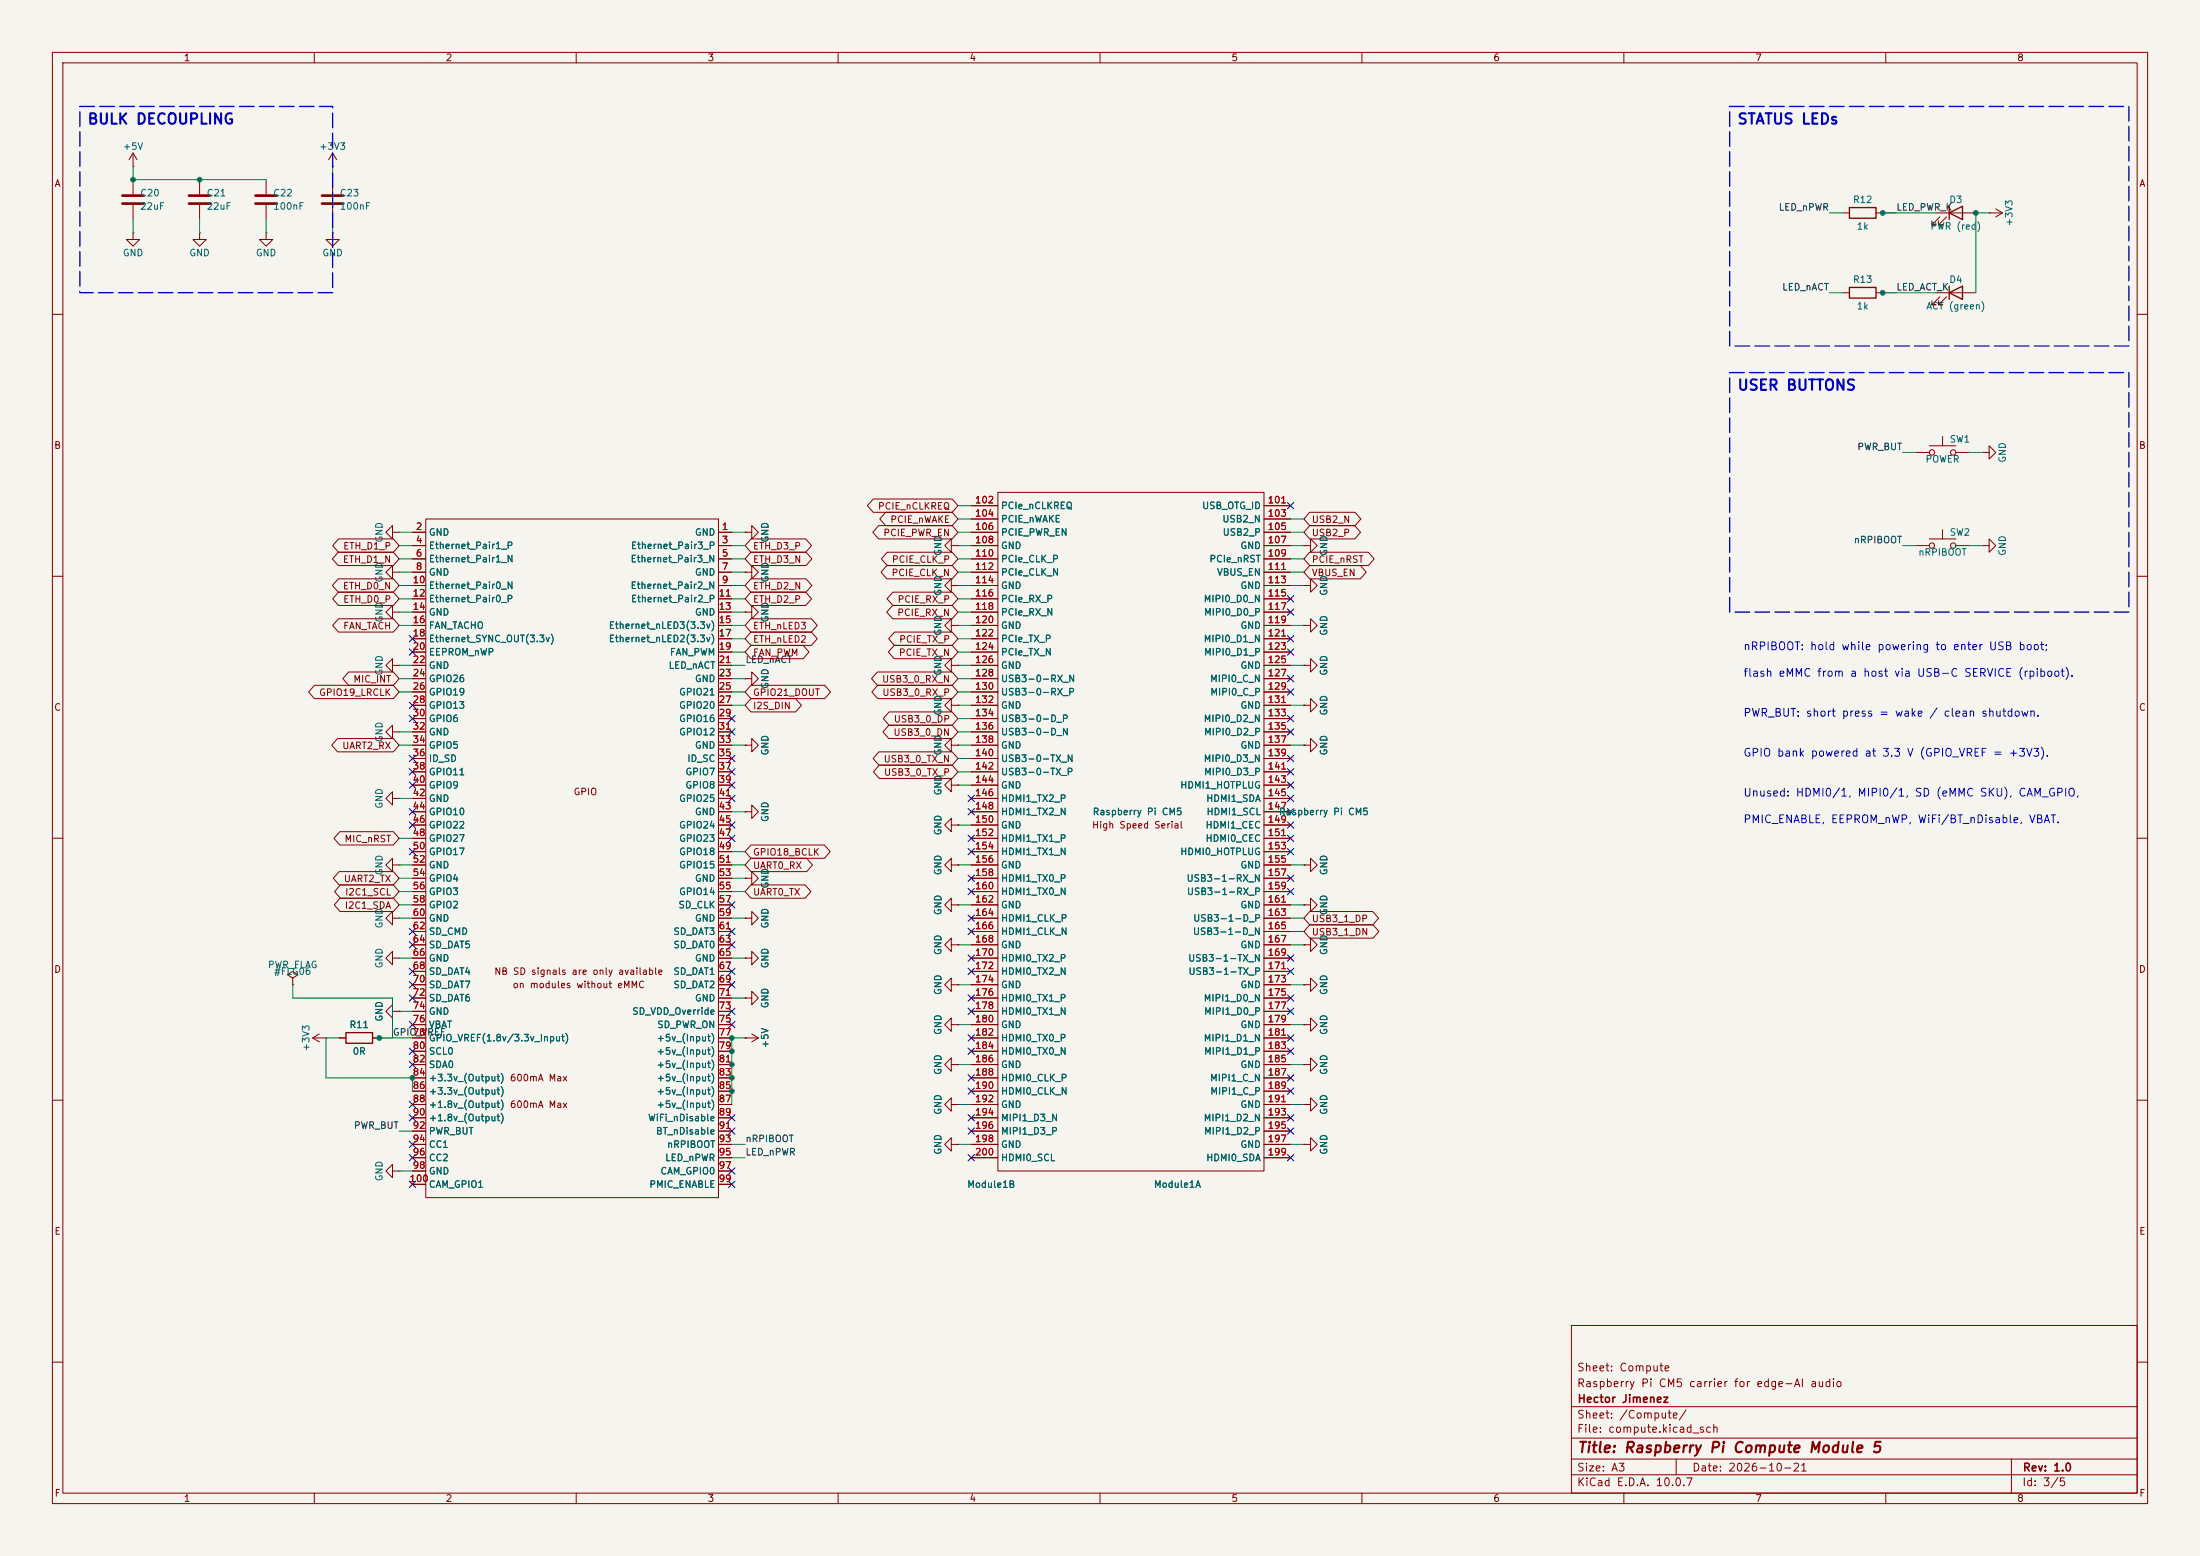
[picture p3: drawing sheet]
<svg xmlns="http://www.w3.org/2000/svg" width="420mm" height="297mm" viewBox="0 0 420 297" stroke-linecap="round" stroke-linejoin="round" font-family="sans-serif">
<path d="M0 0h420v297h-420z" fill="#f5f4ef" stroke="#f5f4ef" stroke-width=".19"/>
<g fill="none" stroke="#840000" stroke-width=".19">
<path d="M10 10h400v277h-400zM12 12h396v273h-396zM60 10v2M110 10v2M160 10v2M210 10v2M260 10v2M310 10v2M360 10v2M25.4 31.8h.1M25.4 29.2l-.8 1.3M25.4 29.2l.8 1.3"/>
<path d="M25.4 29.2v2.6M25.4 34.3v2.8M25.4 39.1v2.8M38.1 34.3v2.8M38.1 39.1v2.8M50.8 34.3v2.8M50.8 39.1v2.8M63.5 31.8h.1M63.5 29.2v2.6M63.5 34.3v2.8M63.5 39.1v2.8M63.5 29.2l-.8 1.3"/>
<path d="M63.5 29.2l.8 1.3M381 39.9l1.3 .7M25.4 44.5v1.2h1.3l-1.3 1.3-1.3-1.3h1.3M25.4 44.5h.1M38.1 44.5v1.2h1.3l-1.3 1.3-1.3-1.3h1.3M38.1 44.5h.1M50.8 44.5v1.2h1.3l-1.3 1.3-1.3-1.3h1.3M50.8 44.5h.1M63.5 44.5v1.2h1.3l-1.3 1.3-1.3-1.3h1.3M63.5 44.5h.1M351.8 40.6h1.3M351.8 55.9h1.3"/>
<path d="M358.1 40.6h1.3M358.1 55.9h1.3M369.6 40.6h7.6M369.6 55.9h7.6M370.3 41.4l-1.5 1.5h.8h-.8v-.7M370.3 56.6l-1.5 1.6h.8h-.8v-.8M371.6 41.4l-1.5 1.5h.7h-.7v-.7M371.6 56.6l-1.5 1.6h.7h-.7v-.8M379.7 40.6h.1M379.7 40.6h2.6M382.3 40.6l-1.3 .8M10 60h2"/>
<path d="M408 60h2M81.3 99.1h55.9v129.5h-55.9zM166.7 95.2h15.1l1.1 1.3-1.1 1.3h-15.1l-1.1-1.3zM169.1 97.8h12.7l1.1 1.3-1.1 1.2h-12.7l-1.1-1.2zM185.4 96.5h5.1M185.4 99.1h5.1M190.5 94h50.8v129.5h-50.8zM241.3 96.5h5.1M241.3 99.1h5.1M250 97.8h8.7l1.1 1.3-1.1 1.2h-8.7l-1.1-1.2zM365.8 86.4h2.5M368.3 85.1h5.1"/>
<path d="M370.8 83.3v1.8M373.4 86.4h2.5M378.5 86.4h1.2v-1.3l1.3 1.3-1.3 1.2v-1.2M378.5 86.4h.1M10 110h2M64.6 110.5h10.5l1.1 1.3-1.1 1.2h-10.5l-1.1-1.2zM64.6 105.4h10.5l1.1 1.3-1.1 1.3h-10.5l-1.1-1.3zM64.6 118.1h10.5l1.1 1.3-1.1 1.3h-10.5l-1.1-1.3zM64.6 113h10.5l1.1 1.3-1.1 1.3h-10.5l-1.1-1.3zM64.6 102.9h10.5l1.1 1.2-1.1 1.3h-10.5l-1.1-1.3zM74.9 116.8v-1.2l-1.2 1.2 1.2 1.3v-1.3h1.3M74.9 109.2v-1.2l-1.2 1.2 1.2 1.3v-1.3h1.3"/>
<path d="M74.9 101.6v-1.3l-1.2 1.3 1.2 1.3v-1.3h1.3M76.2 116.8h.1M76.2 109.2h.1M76.2 101.6h.1M78.7 101.6h2.6M78.7 104.1h2.6M78.7 106.7h2.6M78.7 109.2h2.6M78.7 111.8h2.6M78.7 114.3h2.6M78.7 116.8h2.6M78.7 119.4h2.6"/>
<path d="M137.2 101.6h2.5M137.2 104.1h2.5M137.2 106.7h2.5M137.2 109.2h2.5M137.2 111.8h2.5M137.2 114.3h2.5M137.2 116.8h2.5M137.2 119.4h2.5M142.2 116.8h1.3v-1.2l1.3 1.2-1.3 1.3v-1.3M142.2 116.8h.1M142.2 109.2h1.3v-1.2l1.3 1.2-1.3 1.3v-1.3M142.2 109.2h.1"/>
<path d="M142.2 101.6h1.3v-1.3l1.3 1.3-1.3 1.3v-1.3M142.2 101.6h.1M143.4 105.4h10.5l1.1 1.3-1.1 1.3h-10.5l-1.2-1.3zM143.4 102.9h10.4l1.1 1.2-1.1 1.3h-10.4l-1.2-1.3zM143.4 110.5h10.5l1.1 1.3-1.1 1.2h-10.5l-1.2-1.2zM143.4 113h10.4l1.1 1.3-1.1 1.3h-10.4l-1.2-1.3zM143.4 118.1h11.5l1.1 1.3-1.1 1.3h-11.5l-1.2-1.3zM167.7 100.3h14.1l1.1 1.3-1.1 1.3h-14.1l-1.1-1.3zM169.3 107.9h12.5l1.1 1.3-1.1 1.3h-12.5l-1.1-1.3zM169.4 105.4h12.4l1.1 1.3-1.1 1.3h-12.4l-1.1-1.3zM170.4 115.6h11.4l1.1 1.2-1.1 1.3h-11.4l-1.1-1.3zM170.5 113h11.3l1.1 1.3-1.1 1.3h-11.3l-1.2-1.3z"/>
<path d="M181.6 111.8v-1.3l-1.3 1.3 1.3 1.2v-1.2h1.3M181.6 119.4v-1.3l-1.3 1.3 1.3 1.3v-1.3h1.3M181.6 104.1v-1.2l-1.3 1.2 1.3 1.3v-1.3h1.3M182.9 111.8h.1M182.9 119.4h.1M182.9 104.1h.1M185.4 101.6h5.1M185.4 104.1h5.1M185.4 106.7h5.1M185.4 109.2h5.1M185.4 111.8h5.1M185.4 114.3h5.1"/>
<path d="M185.4 116.8h5.1M185.4 119.4h5.1M241.3 101.6h5.1M241.3 104.1h5.1M241.3 106.7h5.1M241.3 109.2h5.1M241.3 111.8h5.1M241.3 114.3h5.1M241.3 116.8h5.1M241.3 119.4h5.1M248.9 104.1h1.3v-1.2l1.3 1.2-1.3 1.3v-1.3M248.9 104.1h.1"/>
<path d="M248.9 111.8h1.3v-1.3l1.3 1.3-1.3 1.2v-1.2M248.9 111.8h.1M248.9 119.4h1.3v-1.3l1.3 1.3-1.3 1.3v-1.3M248.9 119.4h.1M250 107.9h9.7l1.1 1.3-1.1 1.3h-9.7l-1.1-1.3zM250 105.4h11.2l1.1 1.3-1.1 1.3h-11.2l-1.1-1.3zM250 100.3h8.6l1.1 1.3-1.1 1.3h-8.6l-1.1-1.3zM365.8 104.1h2.5M368.3 102.9h5.1M370.8 101.1v1.8M373.4 104.1h2.5M378.5 104.1h1.2v-1.2l1.3 1.2-1.3 1.3v-1.3"/>
<path d="M378.5 104.1h.1M408 110h2M60 130.8h15.1l1.1 1.3-1.1 1.3h-15.1l-1.1-1.3zM66.6 128.3h8.5l1.1 1.2-1.1 1.3h-8.5l-1.2-1.3zM74.9 127v-1.3l-1.2 1.3 1.2 1.3v-1.3h1.3M74.9 139.7v-1.3l-1.2 1.3 1.2 1.3v-1.3h1.3M76.2 127h.1M76.2 139.7h.1M78.7 121.9h2.6M78.7 124.5h2.6M78.7 127h2.6M78.7 129.5h2.6"/>
<path d="M78.7 132.1h2.6M78.7 134.6h2.6M78.7 137.2h2.6M78.7 139.7h2.6M137.2 121.9h2.5M137.2 124.5h2.5M137.2 127h2.5M137.2 129.5h2.5M137.2 132.1h2.5M137.2 134.6h2.5M137.2 137.2h2.5M137.2 139.7h2.5"/>
<path d="M142.2 129.5h1.3v-1.2l1.3 1.2-1.3 1.3v-1.3M142.2 129.5h.1M143.4 120.6h11.5l1.1 1.3-1.1 1.3h-11.5l-1.2-1.3zM143.4 123.2h9.9l1.1 1.3-1.1 1.2h-9.9l-1.2-1.2zM143.4 130.8h14l1.2 1.3-1.2 1.3h-14l-1.2-1.3zM143.4 133.3h8.5l1.1 1.3-1.1 1.3h-8.5l-1.2-1.3zM167.5 128.3h14.3l1.1 1.2-1.1 1.3h-14.3l-1.1-1.3zM167.6 130.8h14.2l1.1 1.3-1.1 1.3h-14.2l-1.2-1.3zM169.7 138.4h12.1l1.1 1.3-1.1 1.3h-12.1l-1.1-1.3zM169.7 135.9h12.1l1.1 1.3-1.1 1.2h-12.1l-1.1-1.2zM170.7 123.2h11.1l1.1 1.3-1.1 1.2h-11.1l-1.1-1.2zM170.8 120.6h11l1.1 1.3-1.1 1.3h-11l-1.2-1.3z"/>
<path d="M181.6 127v-1.3l-1.3 1.3 1.3 1.3v-1.3h1.3M181.6 134.6v-1.2l-1.3 1.2 1.3 1.3v-1.3h1.3M182.9 127h.1M182.9 134.6h.1M185.4 121.9h5.1M185.4 124.5h5.1M185.4 127h5.1M185.4 129.5h5.1M185.4 132.1h5.1M185.4 134.6h5.1M185.4 137.2h5.1M185.4 139.7h5.1"/>
<path d="M241.3 121.9h5.1M241.3 124.5h5.1M241.3 127h5.1M241.3 129.5h5.1M241.3 132.1h5.1M241.3 134.6h5.1M241.3 137.2h5.1M241.3 139.7h5.1M248.9 134.6h1.3v-1.2l1.3 1.2-1.3 1.3v-1.3M248.9 134.6h.1M248.9 127h1.3v-1.3l1.3 1.3-1.3 1.3v-1.3M248.9 127h.1"/>
<path d="M10 160h2M64.4 141h10.7l1.1 1.2-1.1 1.3h-10.7l-1.1-1.3zM64.9 158.7h10.2l1.1 1.3-1.1 1.3h-10.2l-1.1-1.3zM74.9 152.4v-1.3l-1.2 1.3 1.2 1.3v-1.3h1.3M76.2 152.4h.1M78.7 142.2h2.6M78.7 144.8h2.6M78.7 147.3h2.6M78.7 149.9h2.6M78.7 152.4h2.6M78.7 154.9h2.6M78.7 157.5h2.6"/>
<path d="M137.2 142.2h2.5M137.2 144.8h2.5M137.2 147.3h2.5M137.2 149.9h2.5M137.2 152.4h2.5M137.2 154.9h2.5M137.2 157.5h2.5M142.2 154.9h1.3v-1.2l1.3 1.2-1.3 1.3v-1.3M142.2 154.9h.1M142.2 142.2h1.3v-1.2l1.3 1.2-1.3 1.3v-1.3M142.2 142.2h.1M167.8 143.5h14l1.1 1.3-1.1 1.3h-14l-1.1-1.3z"/>
<path d="M167.9 146h13.9l1.1 1.3-1.1 1.3h-13.9l-1.2-1.3zM181.6 149.9v-1.3l-1.3 1.3 1.3 1.2v-1.2h1.3M181.6 142.2v-1.2l-1.3 1.2 1.3 1.3v-1.3h1.3M181.6 157.5v-1.3l-1.3 1.3 1.3 1.3v-1.3h1.3M182.9 149.9h.1M182.9 142.2h.1M182.9 157.5h.1M185.4 142.2h5.1M185.4 144.8h5.1M185.4 147.3h5.1M185.4 149.9h5.1M185.4 152.4h5.1"/>
<path d="M185.4 154.9h5.1M185.4 157.5h5.1M241.3 142.2h5.1M241.3 144.8h5.1M241.3 147.3h5.1M241.3 149.9h5.1M241.3 152.4h5.1M241.3 154.9h5.1M241.3 157.5h5.1M248.9 142.2h1.3v-1.2l1.3 1.2-1.3 1.3v-1.3M248.9 142.2h.1M408 160h2"/>
<path d="M64.7 166.4h10.4l1.1 1.2-1.1 1.3h-10.4l-1.1-1.3zM64.9 171.4h10.2l1.1 1.3-1.1 1.3h-10.2l-1.1-1.3zM65 168.9h10.1l1.1 1.3-1.1 1.3h-10.1l-1.1-1.3zM74.9 175.3v-1.3l-1.2 1.3 1.2 1.2v-1.2h1.3M74.9 165.1v-1.3l-1.2 1.3 1.2 1.3v-1.3h1.3M76.2 175.3h.1M76.2 165.1h.1M78.7 160h2.6M78.7 162.6h2.6M78.7 165.1h2.6M78.7 167.6h2.6M78.7 170.2h2.6"/>
<path d="M78.7 172.7h2.6M78.7 175.3h2.6M78.7 177.8h2.6M137.2 160h2.5M137.2 162.6h2.5M137.2 165.1h2.5M137.2 167.6h2.5M137.2 170.2h2.5M137.2 172.7h2.5M137.2 175.3h2.5M137.2 177.8h2.5M142.2 167.6h1.3v-1.2l1.3 1.2-1.3 1.3v-1.3"/>
<path d="M142.2 167.6h.1M142.2 175.3h1.3v-1.3l1.3 1.3-1.3 1.2v-1.2M142.2 175.3h.1M143.4 163.8h10.6l1.1 1.3-1.1 1.3h-10.6l-1.2-1.3zM143.4 161.3h14l1.1 1.3-1.1 1.2h-14l-1.2-1.2zM143.4 168.9h10.3l1.1 1.3-1.1 1.3h-10.3l-1.2-1.3zM181.6 165.1v-1.3l-1.3 1.3 1.3 1.3v-1.3h1.3M181.6 172.7v-1.2l-1.3 1.2 1.3 1.3v-1.3h1.3M182.9 165.1h.1M182.9 172.7h.1M185.4 160h5.1M185.4 162.6h5.1"/>
<path d="M185.4 165.1h5.1M185.4 167.6h5.1M185.4 170.2h5.1M185.4 172.7h5.1M185.4 175.3h5.1M185.4 177.8h5.1M241.3 160h5.1M241.3 162.6h5.1M241.3 165.1h5.1M241.3 167.6h5.1M241.3 170.2h5.1M241.3 172.7h5.1"/>
<path d="M241.3 175.3h5.1M241.3 177.8h5.1M248.9 165.1h1.3v-1.3l1.3 1.3-1.3 1.3v-1.3M248.9 165.1h.1M248.9 172.7h1.3v-1.2l1.3 1.2-1.3 1.3v-1.3M248.9 172.7h.1M250 176.5h12.1l1.1 1.3-1.1 1.3h-12.1l-1.1-1.3zM250 174h12.1l1.1 1.3-1.1 1.2h-12.1l-1.1-1.2zM55.9 186.7l1-.6-1-.7-1 .7 1 .6v1.3M55.9 188h.1M59.7 198.1h2.5M59.7 198.1l1.3 .8"/>
<path d="M61 197.4l-1.3 .7M62.2 198.1h.1M64.8 198.1h1.2M71.1 198.1h1.3M74.9 182.9v-1.3l-1.2 1.3 1.2 1.3v-1.3h1.3M74.9 193v-1.2l-1.2 1.2 1.2 1.3v-1.3h1.3M76.2 182.9h.1M76.2 193h.1M78.7 198.1h2.6M78.7 180.3h2.6M78.7 182.9h2.6M78.7 185.4h2.6"/>
<path d="M78.7 188h2.6M78.7 190.5h2.6M78.7 193h2.6M78.7 195.6h2.6M137.2 198.1h2.5M137.2 180.3h2.5M137.2 182.9h2.5M137.2 185.4h2.5M137.2 188h2.5M137.2 190.5h2.5M137.2 193h2.5M137.2 195.6h2.5"/>
<path d="M142.2 182.9h1.3v-1.3l1.3 1.3-1.3 1.3v-1.3M142.2 182.9h.1M142.2 190.5h1.3v-1.3l1.3 1.3-1.3 1.3v-1.3M142.2 190.5h.1M142.2 198.1h.1M142.2 198.1h2.6M143.5 197.4l1.3 .7M144.8 198.1l-1.3 .8M181.6 180.3v-1.2l-1.3 1.2 1.3 1.3v-1.3h1.3M181.6 188v-1.3l-1.3 1.3 1.3 1.2v-1.2h1.3M181.6 195.6v-1.3l-1.3 1.3 1.3 1.3v-1.3h1.3M182.9 180.3h.1"/>
<path d="M182.9 188h.1M182.9 195.6h.1M185.4 198.1h5.1M185.4 180.3h5.1M185.4 182.9h5.1M185.4 185.4h5.1M185.4 188h5.1M185.4 190.5h5.1M185.4 193h5.1M185.4 195.6h5.1M241.3 198.1h5.1M241.3 180.3h5.1"/>
<path d="M241.3 182.9h5.1M241.3 185.4h5.1M241.3 188h5.1M241.3 190.5h5.1M241.3 193h5.1M241.3 195.6h5.1M248.9 188h1.3v-1.3l1.3 1.3-1.3 1.2v-1.2M248.9 188h.1M248.9 195.6h1.3v-1.3l1.3 1.3-1.3 1.3v-1.3M248.9 195.6h.1M248.9 180.3h1.3v-1.2l1.3 1.2-1.3 1.3v-1.3M248.9 180.3h.1"/>
<path d="M10 210h2M78.7 200.7h2.6M78.7 203.2h2.6M78.7 205.7h2.6M78.7 208.3h2.6M78.7 210.8h2.6M78.7 213.4h2.6M78.7 215.9h2.6M78.7 218.4h2.6M137.2 200.7h2.5M137.2 203.2h2.5M137.2 205.7h2.5"/>
<path d="M137.2 208.3h2.5M137.2 210.8h2.5M137.2 213.4h2.5M137.2 215.9h2.5M137.2 218.4h2.5M181.6 218.4v-1.2l-1.3 1.2 1.3 1.3v-1.3h1.3M181.6 210.8v-1.2l-1.3 1.2 1.3 1.3v-1.3h1.3M181.6 203.2v-1.3l-1.3 1.3 1.3 1.3v-1.3h1.3M182.9 218.4h.1M182.9 210.8h.1M182.9 203.2h.1M185.4 200.7h5.1"/>
<path d="M185.4 203.2h5.1M185.4 205.7h5.1M185.4 208.3h5.1M185.4 210.8h5.1M185.4 213.4h5.1M185.4 215.9h5.1M185.4 218.4h5.1M241.3 200.7h5.1M241.3 203.2h5.1M241.3 205.7h5.1M241.3 208.3h5.1M241.3 210.8h5.1"/>
<path d="M241.3 213.4h5.1M241.3 215.9h5.1M241.3 218.4h5.1M248.9 203.2h1.3v-1.3l1.3 1.3-1.3 1.3v-1.3M248.9 203.2h.1M248.9 210.8h1.3v-1.2l1.3 1.2-1.3 1.3v-1.3M248.9 210.8h.1M248.9 218.4h1.3v-1.2l1.3 1.2-1.3 1.3v-1.3M248.9 218.4h.1M408 210h2M74.9 223.5v-1.3l-1.2 1.3 1.2 1.3v-1.3h1.3M76.2 223.5h.1"/>
<path d="M78.7 221h2.6M78.7 223.5h2.6M78.7 226.1h2.6M137.2 221h2.5M137.2 223.5h2.5M137.2 226.1h2.5M185.4 221h5.1M241.3 221h5.1M300 253h108v32h-108zM10 260h2M300 278.5h108M300 274.5h108"/>
<path d="M300 268.5h108M320 278.5v3M384 278.5v6.5M408 260h2M60 285v2M110 285v2M160 285v2M210 285v2M260 285v2M300 281.5h108M310 285v2M360 285v2"/>
<circle cx="368.8" cy="86.4" r=".51"/>
<circle cx="372.9" cy="86.4" r=".51"/>
<circle cx="368.8" cy="104.1" r=".51"/>
<circle cx="372.9" cy="104.1" r=".51"/>
</g>
<path d="M23.4 37.3h4M23.4 38.9h4M36.1 37.3h4M36.1 38.9h4M48.8 37.3h4M48.8 38.9h4M61.5 37.3h4M61.5 38.9h4" fill="none" stroke="#840000" stroke-width=".51"/>
<path d="M353.1 39.6h5v2.1h-5zM372.1 39.4v2.5M353.1 54.9h5v2h-5zM372.1 40.6l2.5-1.2v2.5zM372.1 55.9l2.5-1.3v2.6zM372.1 54.6v2.6M66 197.1h5.1v2h-5.1z" fill="none" stroke="#840000" stroke-width=".25"/>
<g fill="none" stroke="#009600" stroke-width=".19">
<path d="M25.4 31.8v2.5h25.4M63.5 31.8v2.5M25.4 41.9v2.6M38.1 41.9v2.6M50.8 41.9v2.6M63.5 41.9v2.6M349.2 55.9h2.6M349.2 40.6h2.6M359.4 55.9h10.2M359.4 40.6h10.2M379.7 40.6h-2.5v15.3M182.9 96.5h2.5"/>
<path d="M182.9 99.1h2.5M246.4 99.1h2.5M363.2 86.4h2.6M375.9 86.4h2.6M76.2 109.2h2.5M76.2 119.4h2.5M76.2 104.1h2.5M76.2 101.6h2.5M76.2 114.3h2.5M76.2 106.7h2.5M76.2 111.8h2.5M76.2 116.8h2.5"/>
<path d="M139.7 109.2h2.5M139.7 119.4h2.5M139.7 104.1h2.5M139.7 101.6h2.5M139.7 114.3h2.5M139.7 106.7h2.5M139.7 111.8h2.5M139.7 116.8h2.5M182.9 109.2h2.5M182.9 119.4h2.5M182.9 104.1h2.5M182.9 101.6h2.5"/>
<path d="M182.9 114.3h2.5M182.9 106.7h2.5M182.9 111.8h2.5M182.9 116.8h2.5M246.4 109.2h2.5M246.4 119.4h2.5M246.4 104.1h2.5M246.4 101.6h2.5M246.4 106.7h2.5M246.4 111.8h2.5M363.2 104.1h2.6M375.9 104.1h2.6"/>
<path d="M76.2 139.7h2.5M76.2 127h2.5M76.2 129.5h2.5M76.2 132.1h2.5M139.7 127h2.5M139.7 121.9h2.5M139.7 124.5h2.5M139.7 129.5h2.5M139.7 132.1h2.5M139.7 134.6h2.5M182.9 139.7h2.5M182.9 137.2h2.5"/>
<path d="M182.9 127h2.5M182.9 121.9h2.5M182.9 124.5h2.5M182.9 129.5h2.5M182.9 132.1h2.5M182.9 134.6h2.5M246.4 127h2.5M246.4 134.6h2.5M76.2 142.2h2.5M76.2 152.4h2.5M139.7 142.2h2.5M139.7 154.9h2.5"/>
<path d="M182.9 157.5h2.5M182.9 142.2h2.5M182.9 147.3h2.5M182.9 144.8h2.5M182.9 149.9h2.5M246.4 142.2h2.5M76.2 167.6h2.5M76.2 165.1h2.5M76.2 175.3h2.5M76.2 170.2h2.5M76.2 160h2.5M76.2 172.7h2.5"/>
<path d="M139.7 167.6h2.5M139.7 165.1h2.5M139.7 175.3h2.5M139.7 170.2h2.5M139.7 162.6h2.5M182.9 165.1h2.5M182.9 172.7h2.5M246.4 165.1h2.5M246.4 175.3h2.5M246.4 172.7h2.5M246.4 177.8h2.5M55.9 188v2.5h19v7.6"/>
<path d="M64.8 198.1h-2.6v7.6h16.5v2.6M72.4 198.1h6.3M76.2 182.9h2.5M76.2 193h2.5M139.7 182.9h2.5M139.7 190.5h2.5M142.2 198.1h-2.5v12.7M182.9 188h2.5M182.9 180.3h2.5M182.9 195.6h2.5M246.4 188h2.5M246.4 180.3h2.5"/>
<path d="M246.4 195.6h2.5M76.2 215.9h2.5M139.7 218.4h2.5M182.9 203.2h2.5M182.9 218.4h2.5M182.9 210.8h2.5M246.4 203.2h2.5M246.4 218.4h2.5M246.4 210.8h2.5M76.2 223.5h2.5M139.7 221h2.5"/>
</g>
<g fill="none" stroke="#000084" stroke-width=".19">
<path d="M245.8 95.9l1.2 1.2M247 95.9l-1.2 1.2M245.8 113.7l1.2 1.2M245.8 116.2l1.2 1.2M247 113.7l-1.2 1.2M247 116.2l-1.2 1.2M78.1 134l1.2 1.2M78.1 136.6l1.2 1.2M78.1 121.3l1.2 1.2M78.1 123.9l1.2 1.2M79.3 134l-1.2 1.2M79.3 136.6l-1.2 1.2"/>
<path d="M79.3 121.3l-1.2 1.2M79.3 123.9l-1.2 1.2M139.1 139.1l1.2 1.2M139.1 136.6l1.2 1.2M140.3 139.1l-1.2 1.2M140.3 136.6l-1.2 1.2M245.8 131.5l1.2 1.2M245.8 128.9l1.2 1.2M245.8 123.9l1.2 1.2M245.8 139.1l1.2 1.2M245.8 121.3l1.2 1.2M245.8 136.6l1.2 1.2"/>
<path d="M247 131.5l-1.2 1.2M247 128.9l-1.2 1.2M247 123.9l-1.2 1.2M247 139.1l-1.2 1.2M247 121.3l-1.2 1.2M247 136.6l-1.2 1.2M78.1 144.2l1.2 1.2M78.1 146.7l1.2 1.2M78.1 156.9l1.2 1.2M78.1 149.3l1.2 1.2M78.1 154.3l1.2 1.2M79.3 144.2l-1.2 1.2"/>
<path d="M79.3 146.7l-1.2 1.2M79.3 156.9l-1.2 1.2M79.3 149.3l-1.2 1.2M79.3 154.3l-1.2 1.2M139.1 146.7l1.2 1.2M139.1 149.3l1.2 1.2M139.1 151.8l1.2 1.2M139.1 156.9l1.2 1.2M139.1 159.4l1.2 1.2M139.1 144.2l1.2 1.2M140.3 156.9l-1.2 1.2M140.3 149.3l-1.2 1.2"/>
<path d="M140.3 146.7l-1.2 1.2M140.3 151.8l-1.2 1.2M140.3 159.4l-1.2 1.2M140.3 144.2l-1.2 1.2M184.8 151.8l1.2 1.2M184.8 159.4l1.2 1.2M184.8 154.3l1.2 1.2M186 151.8l-1.2 1.2M186 159.4l-1.2 1.2M186 154.3l-1.2 1.2M245.8 159.4l1.2 1.2M245.8 156.9l1.2 1.2"/>
<path d="M245.8 154.3l1.2 1.2M245.8 151.8l1.2 1.2M245.8 149.3l1.2 1.2M245.8 146.7l1.2 1.2M245.8 144.2l1.2 1.2M247 159.4l-1.2 1.2M247 156.9l-1.2 1.2M247 154.3l-1.2 1.2M247 151.8l-1.2 1.2M247 149.3l-1.2 1.2M247 146.7l-1.2 1.2M247 144.2l-1.2 1.2"/>
<path d="M78.1 177.2l1.2 1.2M78.1 179.7l1.2 1.2M78.1 162l1.2 1.2M79.3 177.2l-1.2 1.2M79.3 179.7l-1.2 1.2M79.3 162l-1.2 1.2M139.1 177.2l1.2 1.2M139.1 172.1l1.2 1.2M139.1 179.7l1.2 1.2M140.3 177.2l-1.2 1.2M140.3 172.1l-1.2 1.2M140.3 179.7l-1.2 1.2"/>
<path d="M184.8 177.2l1.2 1.2M184.8 174.7l1.2 1.2M184.8 162l1.2 1.2M184.8 167l1.2 1.2M184.8 169.6l1.2 1.2M186 174.7l-1.2 1.2M186 177.2l-1.2 1.2M186 162l-1.2 1.2M186 167l-1.2 1.2M186 169.6l-1.2 1.2M245.8 167l1.2 1.2M245.8 162l1.2 1.2"/>
<path d="M245.8 169.6l1.2 1.2M247 167l-1.2 1.2M247 162l-1.2 1.2M247 169.6l-1.2 1.2M78.1 184.8l1.2 1.2M78.1 187.4l1.2 1.2M78.1 189.9l1.2 1.2M78.1 195l1.2 1.2M79.3 184.8l-1.2 1.2M79.3 187.4l-1.2 1.2M79.3 189.9l-1.2 1.2M79.3 195l-1.2 1.2"/>
<path d="M139.1 187.4l1.2 1.2M139.1 195l1.2 1.2M139.1 184.8l1.2 1.2M139.1 192.4l1.2 1.2M140.3 187.4l-1.2 1.2M140.3 195l-1.2 1.2M140.3 184.8l-1.2 1.2M140.3 192.4l-1.2 1.2M184.8 182.3l1.2 1.2M184.8 184.8l1.2 1.2M184.8 197.5l1.2 1.2M184.8 192.4l1.2 1.2"/>
<path d="M184.8 189.9l1.2 1.2M186 189.9l-1.2 1.2M186 182.3l-1.2 1.2M186 184.8l-1.2 1.2M186 197.5l-1.2 1.2M186 192.4l-1.2 1.2M245.8 197.5l1.2 1.2M245.8 192.4l1.2 1.2M245.8 189.9l1.2 1.2M245.8 184.8l1.2 1.2M245.8 182.3l1.2 1.2M247 197.5l-1.2 1.2"/>
<path d="M247 192.4l-1.2 1.2M247 189.9l-1.2 1.2M247 184.8l-1.2 1.2M247 182.3l-1.2 1.2M78.1 217.8l1.2 1.2M78.1 210.2l1.2 1.2M78.1 212.8l1.2 1.2M78.1 202.6l1.2 1.2M78.1 200.1l1.2 1.2M79.3 217.8l-1.2 1.2M79.3 210.2l-1.2 1.2M79.3 212.8l-1.2 1.2"/>
<path d="M79.3 202.6l-1.2 1.2M79.3 200.1l-1.2 1.2M139.1 215.3l1.2 1.2M139.1 212.8l1.2 1.2M140.3 212.8l-1.2 1.2M140.3 215.3l-1.2 1.2M184.8 205.1l1.2 1.2M184.8 200.1l1.2 1.2M184.8 207.7l1.2 1.2M184.8 215.3l1.2 1.2M184.8 212.8l1.2 1.2M186 215.3l-1.2 1.2"/>
<path d="M186 200.1l-1.2 1.2M186 207.7l-1.2 1.2M186 205.1l-1.2 1.2M186 212.8l-1.2 1.2M245.8 212.8l1.2 1.2M245.8 215.3l1.2 1.2M245.8 207.7l1.2 1.2M245.8 205.1l1.2 1.2M245.8 200.1l1.2 1.2M247 212.8l-1.2 1.2M247 215.3l-1.2 1.2M247 207.7l-1.2 1.2"/>
<path d="M247 205.1l-1.2 1.2M247 200.1l-1.2 1.2M78.1 225.5l1.2 1.2M78.1 220.4l1.2 1.2M79.3 225.5l-1.2 1.2M79.3 220.4l-1.2 1.2M139.1 225.5l1.2 1.2M139.1 222.9l1.2 1.2M140.3 222.9l-1.2 1.2M140.3 225.5l-1.2 1.2M184.8 220.4l1.2 1.2M186 220.4l-1.2 1.2"/>
<path d="M245.8 220.4l1.2 1.2M247 220.4l-1.2 1.2"/>
</g>
<path d="M15.2 20.3h48.3v35.6h-48.3zM330.2 20.3h76.2v45.7h-76.2zM330.2 71.1h76.2v45.7h-76.2z" fill="none" stroke="#0000c2" stroke-width=".25" stroke-dasharray="2.8 1"/>
<g fill="#009600" stroke="#009600" stroke-width=".19">
<circle cx="139.7" cy="198.1" r=".46"/>
<circle cx="139.7" cy="200.7" r=".46"/>
<circle cx="139.7" cy="203.2" r=".46"/>
<circle cx="139.7" cy="205.7" r=".46"/>
<circle cx="139.7" cy="208.3" r=".46"/>
<circle cx="359.4" cy="55.9" r=".46"/>
<circle cx="377.2" cy="40.6" r=".46"/>
<circle cx="359.4" cy="40.6" r=".46"/>
<circle cx="78.7" cy="205.7" r=".46"/>
<circle cx="72.4" cy="198.1" r=".46"/>
<circle cx="25.4" cy="34.3" r=".46"/>
<circle cx="38.1" cy="34.3" r=".46"/>
</g>
<g font-size="2" fill="#0000c2">
<text x="16.6" y="24.2">BULK DECOUPLING</text>
<text x="331.5" y="24.2">STATUS LEDs</text>
<text x="331.5" y="75">USER BUTTONS</text>
</g>
<text font-size="2" fill="#840000" x="301" y="277.8">Title: Raspberry Pi Compute Module 5</text>
<g font-size="1.5" fill="#0000c2">
<text x="332.7" y="124.5">nRPIBOOT: hold while powering to enter USB boot;</text>
<text x="332.7" y="129.6">flash eMMC from a host via USB-C SERVICE (rpiboot).</text>
<text x="332.7" y="137.2">PWR_BUT: short press = wake / clean shutdown.</text>
<text x="332.7" y="144.8">GPIO bank powered at 3.3 V (GPIO_VREF = +3V3).</text>
<text x="332.7" y="152.4">Unused: HDMI0/1, MIPI0/1, SD (eMMC SKU), CAM_GPIO,</text>
<text x="332.7" y="157.5">PMIC_ENABLE, EEPROM_nWP, WiFi/BT_nDisable, VBAT.</text>
</g>
<g font-size="1.5" fill="#840000">
<text x="300.9" y="262.1">Sheet: Compute</text>
<text x="300.9" y="265.1">Raspberry Pi CM5 carrier for edge-AI audio</text>
<text x="301" y="268.1">Hector Jimenez</text>
<text x="300.9" y="273.8">File: compute.kicad_sch</text>
<text x="300.9" y="271.1">Sheet: /Compute/</text>
<text x="300.9" y="281.2">Size: A3</text>
<text x="322.9" y="281.2">Date: 2026-10-21</text>
<text x="386" y="281.2">Rev: 1.0</text>
<text x="300.9" y="284">KiCad E.D.A. 10.0.7</text>
<text x="385.9" y="284">Id: 3/5</text>
</g>
<g font-size="1.3" fill="#840000">
<text x="35" y="12">1</text>
<text x="85" y="12">2</text>
<text x="135" y="12">3</text>
<text x="185" y="12">4</text>
<text x="235" y="12">5</text>
<text x="285" y="12">6</text>
<text x="335" y="12">7</text>
<text x="385" y="12">8</text>
<text x="10.3" y="36">A</text>
<text x="408.3" y="36">A</text>
<text x="10.2" y="86">B</text>
<text x="408.2" y="86">B</text>
<text x="167.5" y="97.6">PCIE_nCLKREQ</text>
<text x="169.9" y="100.1">PCIE_nWAKE</text>
<text x="250.3" y="100.1">USB2_N</text>
<text x="65.4" y="107.7">ETH_D1_N</text>
<text x="65.4" y="105.2">ETH_D1_P</text>
<text x="143.6" y="107.7">ETH_D3_N</text>
<text x="143.6" y="105.2">ETH_D3_P</text>
<text x="168.5" y="102.7">PCIE_PWR_EN</text>
<text x="170.2" y="107.7">PCIE_CLK_P</text>
<text x="250.3" y="107.7">PCIE_nRST</text>
<text x="250.3" y="102.7">USB2_P</text>
<text x="65.4" y="112.8">ETH_D0_N</text>
<text x="143.6" y="112.8">ETH_D2_N</text>
<text x="170.1" y="110.3">PCIE_CLK_N</text>
<text x="250.3" y="110.3">VBUS_EN</text>
<text x="65.4" y="115.4">ETH_D0_P</text>
<text x="143.6" y="115.4">ETH_D2_P</text>
<text x="171.2" y="117.9">PCIE_RX_N</text>
<text x="171.2" y="115.4">PCIE_RX_P</text>
<text x="65.4" y="120.4">FAN_TACH</text>
<text x="143.6" y="120.4">ETH_nLED3</text>
<text x="143.6" y="123">ETH_nLED2</text>
<text x="143.6" y="125.5">FAN_PWM</text>
<text x="171.5" y="125.5">PCIE_TX_N</text>
<text x="171.5" y="123">PCIE_TX_P</text>
<text x="67.3" y="130.6">MIC_INT</text>
<text x="168.3" y="130.6">USB3_0_RX_N</text>
<text x="10.2" y="136">C</text>
<text x="60.8" y="133.1">GPIO19_LRCLK</text>
<text x="143.6" y="133.1">GPIO21_DOUT</text>
<text x="143.6" y="135.7">I2S_DIN</text>
<text x="168.3" y="133.1">USB3_0_RX_P</text>
<text x="408.2" y="136">C</text>
<text x="65.2" y="143.3">UART2_RX</text>
<text x="170.5" y="140.8">USB3_0_DN</text>
<text x="170.5" y="138.2">USB3_0_DP</text>
<text x="168.6" y="145.8">USB3_0_TX_N</text>
<text x="168.6" y="148.4">USB3_0_TX_P</text>
<text x="109.4" y="152.1">GPIO</text>
<text x="65.7" y="161.1">MIC_nRST</text>
<text x="208.4" y="158.4">High Speed Serial</text>
<text x="143.6" y="166.2">UART0_RX</text>
<text x="143.6" y="163.6">GPIO18_BCLK</text>
<text x="65.5" y="168.7">UART2_TX</text>
<text x="65.7" y="173.8">I2C1_SDA</text>
<text x="65.8" y="171.2">I2C1_SCL</text>
<text x="143.6" y="171.2">UART0_TX</text>
<text x="250.3" y="178.9">USB3_1_DN</text>
<text x="250.3" y="176.3">USB3_1_DP</text>
<text x="10.2" y="186">D</text>
<text x="408.2" y="186">D</text>
<text x="94.2" y="186.4">NB SD signals are only available</text>
<text x="97.8" y="188.9">on modules without eMMC</text>
<text x="10.3" y="236">E</text>
<text x="408.3" y="236">E</text>
<text x="10.3" y="286">F</text>
<text x="35" y="287">1</text>
<text x="85" y="287">2</text>
<text x="135" y="287">3</text>
<text x="185" y="287">4</text>
<text x="235" y="287">5</text>
<text x="285" y="287">6</text>
<text x="335" y="287">7</text>
<text x="385" y="287">8</text>
<text x="408.3" y="286">F</text>
</g>
<g font-size="1.3" fill="#006464">
<text x="23.3" y="28.9">+5V</text>
<text x="60.8" y="28.9">+3V3</text>
<text x="26.7" y="37.8">C20</text>
<text x="26.7" y="40.3">22uF</text>
<text x="39.4" y="37.8">C21</text>
<text x="39.4" y="40.3">22uF</text>
<text x="52.1" y="37.8">C22</text>
<text x="52.1" y="40.3">100nF</text>
<text x="64.8" y="37.8">C23</text>
<text x="64.8" y="40.3">100nF</text>
<text x="353.6" y="39.1">R12</text>
<text x="372" y="39.1">D3</text>
<text x="354.4" y="44.1">1k</text>
<text x="368.4" y="44.1">PWR (red)</text>
<text x="384.5" y="43.3" transform="rotate(-90 384.5 43.3)">+3V3</text>
<text x="23.3" y="49.2">GND</text>
<text x="36" y="49.2">GND</text>
<text x="48.7" y="49.2">GND</text>
<text x="61.4" y="49.2">GND</text>
<text x="353.6" y="54.3">R13</text>
<text x="354.4" y="59.4">1k</text>
<text x="367.6" y="59.4">ACT (green)</text>
<text x="372" y="54.3">D4</text>
<text x="367.5" y="88.6">POWER</text>
<text x="372.1" y="84.8">SW1</text>
<text x="383.2" y="88.4" transform="rotate(-90 383.2 88.4)">GND</text>
<text x="191" y="97.5">PCIe_nCLKREQ</text>
<text x="191" y="100">PCIE_nWAKE</text>
<text x="229.4" y="97.5">USB_OTG_ID</text>
<text x="233.2" y="100">USB2_N</text>
<text x="73.4" y="103.7" transform="rotate(-90 73.4 103.7)">GND</text>
<text x="81.8" y="102.6">GND</text>
<text x="81.8" y="105.1">Ethernet_Pair1_P</text>
<text x="81.8" y="107.6">Ethernet_Pair1_N</text>
<text x="120.3" y="107.6">Ethernet_Pair3_N</text>
<text x="120.3" y="105.1">Ethernet_Pair3_P</text>
<text x="132.6" y="102.6">GND</text>
<text x="147" y="103.7" transform="rotate(-90 147 103.7)">GND</text>
<text x="180" y="106.2" transform="rotate(-90 180 106.2)">GND</text>
<text x="191" y="102.6">PCIE_PWR_EN</text>
<text x="191" y="105.1">GND</text>
<text x="191" y="107.6">PCIe_CLK_P</text>
<text x="230.8" y="107.6">PCIe_nRST</text>
<text x="233.3" y="102.6">USB2_P</text>
<text x="236.7" y="105.1">GND</text>
<text x="253.7" y="106.2" transform="rotate(-90 253.7 106.2)">GND</text>
<text x="366.1" y="106.4">nRPIBOOT</text>
<text x="372.1" y="102.6">SW2</text>
<text x="383.2" y="106.2" transform="rotate(-90 383.2 106.2)">GND</text>
<text x="73.4" y="111.3" transform="rotate(-90 73.4 111.3)">GND</text>
<text x="81.8" y="110.2">GND</text>
<text x="81.8" y="112.7">Ethernet_Pair0_N</text>
<text x="120.3" y="112.7">Ethernet_Pair2_N</text>
<text x="132.6" y="110.2">GND</text>
<text x="147" y="111.3" transform="rotate(-90 147 111.3)">GND</text>
<text x="180" y="113.8" transform="rotate(-90 180 113.8)">GND</text>
<text x="191" y="110.2">PCIe_CLK_N</text>
<text x="191" y="112.7">GND</text>
<text x="232.2" y="110.2">VBUS_EN</text>
<text x="236.7" y="112.7">GND</text>
<text x="253.7" y="113.8" transform="rotate(-90 253.7 113.8)">GND</text>
<text x="73.4" y="118.9" transform="rotate(-90 73.4 118.9)">GND</text>
<text x="81.8" y="115.3">Ethernet_Pair0_P</text>
<text x="81.8" y="117.8">GND</text>
<text x="120.3" y="115.3">Ethernet_Pair2_P</text>
<text x="132.6" y="117.8">GND</text>
<text x="147" y="118.9" transform="rotate(-90 147 118.9)">GND</text>
<text x="191" y="115.3">PCIe_RX_P</text>
<text x="191" y="117.8">PCIe_RX_N</text>
<text x="229.7" y="115.3">MIPI0_D0_N</text>
<text x="229.7" y="117.8">MIPI0_D0_P</text>
<text x="81.8" y="120.3">FAN_TACHO</text>
<text x="81.8" y="122.9">Ethernet_SYNC_OUT(3.3v)</text>
<text x="81.8" y="125.4">EEPROM_nWP</text>
<text x="116.1" y="120.3">Ethernet_nLED3(3.3v)</text>
<text x="116.1" y="122.9">Ethernet_nLED2(3.3v)</text>
<text x="127.8" y="125.4">FAN_PWM</text>
<text x="180" y="121.4" transform="rotate(-90 180 121.4)">GND</text>
<text x="191" y="120.3">GND</text>
<text x="191" y="122.9">PCIe_TX_P</text>
<text x="191" y="125.4">PCIe_TX_N</text>
<text x="229.7" y="122.9">MIPI0_D1_N</text>
<text x="229.7" y="125.4">MIPI0_D1_P</text>
<text x="236.7" y="120.3">GND</text>
<text x="253.7" y="121.4" transform="rotate(-90 253.7 121.4)">GND</text>
<text x="73.4" y="129.1" transform="rotate(-90 73.4 129.1)">GND</text>
<text x="81.8" y="128">GND</text>
<text x="81.8" y="130.5">GPIO26</text>
<text x="127.5" y="128">LED_nACT</text>
<text x="132.6" y="130.5">GND</text>
<text x="147" y="131.6" transform="rotate(-90 147 131.6)">GND</text>
<text x="180" y="129.1" transform="rotate(-90 180 129.1)">GND</text>
<text x="191" y="128">GND</text>
<text x="191" y="130.5">USB3-0-RX_N</text>
<text x="230.9" y="130.5">MIPI0_C_N</text>
<text x="236.7" y="128">GND</text>
<text x="253.7" y="129.1" transform="rotate(-90 253.7 129.1)">GND</text>
<text x="81.8" y="133">GPIO19</text>
<text x="81.8" y="135.6">GPIO13</text>
<text x="129.5" y="133">GPIO21</text>
<text x="129.5" y="135.6">GPIO20</text>
<text x="180" y="136.7" transform="rotate(-90 180 136.7)">GND</text>
<text x="191" y="133">USB3-0-RX_P</text>
<text x="191" y="135.6">GND</text>
<text x="230.9" y="133">MIPI0_C_P</text>
<text x="236.7" y="135.6">GND</text>
<text x="253.7" y="136.7" transform="rotate(-90 253.7 136.7)">GND</text>
<text x="73.4" y="141.8" transform="rotate(-90 73.4 141.8)">GND</text>
<text x="81.8" y="138.1">GPIO6</text>
<text x="81.8" y="140.7">GND</text>
<text x="81.8" y="143.2">GPIO5</text>
<text x="129.5" y="138.1">GPIO16</text>
<text x="129.5" y="140.7">GPIO12</text>
<text x="132.6" y="143.2">GND</text>
<text x="191" y="138.1">USB3-0-D_P</text>
<text x="191" y="140.7">USB3-0-D_N</text>
<text x="191" y="143.2">GND</text>
<text x="229.7" y="138.1">MIPI0_D2_N</text>
<text x="229.7" y="140.7">MIPI0_D2_P</text>
<text x="236.7" y="143.2">GND</text>
<text x="81.8" y="145.7">ID_SD</text>
<text x="81.8" y="148.3">GPIO11</text>
<text x="130.7" y="148.3">GPIO7</text>
<text x="131.1" y="145.7">ID_SC</text>
<text x="147" y="144.3" transform="rotate(-90 147 144.3)">GND</text>
<text x="180" y="144.3" transform="rotate(-90 180 144.3)">GND</text>
<text x="191" y="145.7">USB3-0-TX_N</text>
<text x="191" y="148.3">USB3-0-TX_P</text>
<text x="229.7" y="145.7">MIPI0_D3_N</text>
<text x="229.7" y="148.3">MIPI0_D3_P</text>
<text x="253.7" y="144.3" transform="rotate(-90 253.7 144.3)">GND</text>
<text x="73.4" y="154.5" transform="rotate(-90 73.4 154.5)">GND</text>
<text x="81.8" y="150.8">GPIO9</text>
<text x="81.8" y="153.4">GND</text>
<text x="81.8" y="155.9">GPIO10</text>
<text x="129.5" y="153.4">GPIO25</text>
<text x="130.7" y="150.8">GPIO8</text>
<text x="132.6" y="155.9">GND</text>
<text x="180" y="151.9" transform="rotate(-90 180 151.9)">GND</text>
<text x="191" y="150.8">GND</text>
<text x="191" y="153.4">HDMI1_TX2_P</text>
<text x="191" y="155.9">HDMI1_TX2_N</text>
<text x="208.5" y="155.9">Raspberry Pi CM5</text>
<text x="225.2" y="150.8">HDMI1_HOTPLUG</text>
<text x="230.2" y="153.4">HDMI1_SDA</text>
<text x="230.2" y="155.9">HDMI1_SCL</text>
<text x="244" y="155.9">Raspberry Pi CM5</text>
<text x="81.8" y="158.4">GPIO22</text>
<text x="81.8" y="161">GPIO27</text>
<text x="129.5" y="158.4">GPIO24</text>
<text x="129.5" y="161">GPIO23</text>
<text x="147" y="157" transform="rotate(-90 147 157)">GND</text>
<text x="180" y="159.5" transform="rotate(-90 180 159.5)">GND</text>
<text x="191" y="158.4">GND</text>
<text x="191" y="161">HDMI1_TX1_P</text>
<text x="230" y="158.4">HDMI1_CEC</text>
<text x="230" y="161">HDMI0_CEC</text>
<text x="73.4" y="167.2" transform="rotate(-90 73.4 167.2)">GND</text>
<text x="81.8" y="163.5">GPIO17</text>
<text x="81.8" y="166.1">GND</text>
<text x="129.5" y="163.5">GPIO18</text>
<text x="129.5" y="166.1">GPIO15</text>
<text x="180" y="167.2" transform="rotate(-90 180 167.2)">GND</text>
<text x="191" y="163.5">HDMI1_TX1_N</text>
<text x="191" y="166.1">GND</text>
<text x="225.2" y="163.5">HDMI0_HOTPLUG</text>
<text x="236.7" y="166.1">GND</text>
<text x="253.7" y="167.2" transform="rotate(-90 253.7 167.2)">GND</text>
<text x="81.8" y="168.6">GPIO4</text>
<text x="81.8" y="171.1">GPIO3</text>
<text x="81.8" y="173.7">GPIO2</text>
<text x="129.4" y="173.7">SD_CLK</text>
<text x="129.5" y="171.1">GPIO14</text>
<text x="132.6" y="168.6">GND</text>
<text x="147" y="169.7" transform="rotate(-90 147 169.7)">GND</text>
<text x="191" y="168.6">HDMI1_TX0_P</text>
<text x="191" y="171.1">HDMI1_TX0_N</text>
<text x="191" y="173.7">GND</text>
<text x="226.4" y="168.6">USB3-1-RX_N</text>
<text x="226.5" y="171.1">USB3-1-RX_P</text>
<text x="236.7" y="173.7">GND</text>
<text x="73.4" y="177.3" transform="rotate(-90 73.4 177.3)">GND</text>
<text x="81.8" y="176.2">GND</text>
<text x="81.8" y="178.8">SD_CMD</text>
<text x="128.4" y="178.8">SD_DAT3</text>
<text x="132.6" y="176.2">GND</text>
<text x="147" y="177.3" transform="rotate(-90 147 177.3)">GND</text>
<text x="180" y="174.8" transform="rotate(-90 180 174.8)">GND</text>
<text x="191" y="176.2">HDMI1_CLK_P</text>
<text x="191" y="178.8">HDMI1_CLK_N</text>
<text x="227.6" y="178.8">USB3-1-D_N</text>
<text x="227.7" y="176.2">USB3-1-D_P</text>
<text x="253.7" y="174.8" transform="rotate(-90 253.7 174.8)">GND</text>
<text x="51" y="185.1">PWR_FLAG</text>
<text x="73.4" y="184.9" transform="rotate(-90 73.4 184.9)">GND</text>
<text x="81.8" y="181.3">SD_DAT5</text>
<text x="81.8" y="183.8">GND</text>
<text x="128.4" y="181.3">SD_DAT0</text>
<text x="132.6" y="183.8">GND</text>
<text x="147" y="184.9" transform="rotate(-90 147 184.9)">GND</text>
<text x="180" y="182.4" transform="rotate(-90 180 182.4)">GND</text>
<text x="191" y="181.3">GND</text>
<text x="191" y="183.8">HDMI0_TX2_P</text>
<text x="226.7" y="183.8">USB3-1-TX_N</text>
<text x="236.7" y="181.3">GND</text>
<text x="253.7" y="182.4" transform="rotate(-90 253.7 182.4)">GND</text>
<text x="52.2" y="186.4">#FLG06</text>
<text x="81.8" y="186.4">SD_DAT4</text>
<text x="81.8" y="188.9">SD_DAT7</text>
<text x="81.8" y="191.5">SD_DAT6</text>
<text x="128.4" y="186.4">SD_DAT1</text>
<text x="128.4" y="188.9">SD_DAT2</text>
<text x="132.6" y="191.5">GND</text>
<text x="180" y="190" transform="rotate(-90 180 190)">GND</text>
<text x="191" y="186.4">HDMI0_TX2_N</text>
<text x="191" y="188.9">GND</text>
<text x="191" y="191.5">HDMI0_TX1_P</text>
<text x="226.8" y="186.4">USB3-1-TX_P</text>
<text x="229.7" y="191.5">MIPI1_D0_N</text>
<text x="236.7" y="188.9">GND</text>
<text x="253.7" y="190" transform="rotate(-90 253.7 190)">GND</text>
<text x="66.6" y="196.5">R11</text>
<text x="73.4" y="195.1" transform="rotate(-90 73.4 195.1)">GND</text>
<text x="81.8" y="194">GND</text>
<text x="81.8" y="196.5">VBAT</text>
<text x="120.6" y="194">SD_VDD_Override</text>
<text x="125.4" y="196.5">SD_PWR_ON</text>
<text x="147" y="192.6" transform="rotate(-90 147 192.6)">GND</text>
<text x="180" y="197.6" transform="rotate(-90 180 197.6)">GND</text>
<text x="191" y="194">HDMI0_TX1_N</text>
<text x="191" y="196.5">GND</text>
<text x="229.7" y="194">MIPI1_D0_P</text>
<text x="236.7" y="196.5">GND</text>
<text x="253.7" y="197.6" transform="rotate(-90 253.7 197.6)">GND</text>
<text x="59.4" y="200.8" transform="rotate(-90 59.4 200.8)">+3V3</text>
<text x="67.2" y="201.6">0R</text>
<text x="81.8" y="199.1">GPIO_VREF(1.8v/3.3v_Input)</text>
<text x="81.8" y="201.6">SCL0</text>
<text x="125.2" y="199.1">+5v_(Input)</text>
<text x="125.2" y="201.6">+5v_(Input)</text>
<text x="147" y="200.2" transform="rotate(-90 147 200.2)">+5V</text>
<text x="191" y="199.1">HDMI0_TX0_P</text>
<text x="191" y="201.6">HDMI0_TX0_N</text>
<text x="229.7" y="199.1">MIPI1_D1_N</text>
<text x="229.7" y="201.6">MIPI1_D1_P</text>
<text x="81.8" y="204.2">SDA0</text>
<text x="81.8" y="206.7">+3.3v_(Output) 600mA Max</text>
<text x="81.8" y="209.2">+3.3v_(Output)</text>
<text x="81.8" y="206.7">+3.3v_(Output)</text>
<text x="125.2" y="204.2">+5v_(Input)</text>
<text x="125.2" y="206.7">+5v_(Input)</text>
<text x="125.2" y="209.2">+5v_(Input)</text>
<text x="180" y="205.3" transform="rotate(-90 180 205.3)">GND</text>
<text x="191" y="204.2">GND</text>
<text x="191" y="206.7">HDMI0_CLK_P</text>
<text x="191" y="209.2">HDMI0_CLK_N</text>
<text x="230.9" y="206.7">MIPI1_C_N</text>
<text x="230.9" y="209.2">MIPI1_C_P</text>
<text x="236.7" y="204.2">GND</text>
<text x="253.7" y="205.3" transform="rotate(-90 253.7 205.3)">GND</text>
<text x="81.8" y="211.8">+1.8v_(Output) 600mA Max</text>
<text x="81.8" y="214.3">+1.8v_(Output)</text>
<text x="81.8" y="211.8">+1.8v_(Output)</text>
<text x="123.6" y="214.3">WiFi_nDisable</text>
<text x="125.2" y="211.8">+5v_(Input)</text>
<text x="180" y="212.9" transform="rotate(-90 180 212.9)">GND</text>
<text x="191" y="211.8">GND</text>
<text x="191" y="214.3">MIPI1_D3_N</text>
<text x="229.7" y="214.3">MIPI1_D2_N</text>
<text x="236.7" y="211.8">GND</text>
<text x="253.7" y="212.9" transform="rotate(-90 253.7 212.9)">GND</text>
<text x="81.8" y="216.9">PWR_BUT</text>
<text x="81.8" y="219.4">CC1</text>
<text x="81.8" y="221.9">CC2</text>
<text x="125.1" y="216.9">BT_nDisable</text>
<text x="126.9" y="221.9">LED_nPWR</text>
<text x="127.2" y="219.4">nRPIBOOT</text>
<text x="180" y="220.5" transform="rotate(-90 180 220.5)">GND</text>
<text x="191" y="216.9">MIPI1_D3_P</text>
<text x="191" y="219.4">GND</text>
<text x="191" y="221.9">HDMI0_SCL</text>
<text x="229.7" y="216.9">MIPI1_D2_P</text>
<text x="230.2" y="221.9">HDMI0_SDA</text>
<text x="236.7" y="219.4">GND</text>
<text x="253.7" y="220.5" transform="rotate(-90 253.7 220.5)">GND</text>
<text x="73.4" y="225.6" transform="rotate(-90 73.4 225.6)">GND</text>
<text x="81.8" y="224.5">GND</text>
<text x="81.8" y="227">CAM_GPIO1</text>
<text x="123.8" y="227">PMIC_ENABLE</text>
<text x="126" y="224.5">CAM_GPIO0</text>
<text x="184.5" y="227">Module1B</text>
<text x="220.2" y="227">Module1A</text>
</g>
<g font-size="1.3" fill="#0f0f0f">
<text x="339.5" y="40.5">LED_nPWR</text>
<text x="361.9" y="40.5">LED_PWR_K</text>
<text x="340.1" y="55.8">LED_nACT</text>
<text x="361.9" y="55.8">LED_ACT_K</text>
<text x="354.5" y="86.2">PWR_BUT</text>
<text x="353.8" y="104">nRPIBOOT</text>
<text x="142.2" y="126.9">LED_nACT</text>
<text x="74.9" y="198">GPIO_VREF</text>
<text x="67.4" y="215.8">PWR_BUT</text>
<text x="142.2" y="220.9">LED_nPWR</text>
<text x="142.2" y="218.3">nRPIBOOT</text>
</g>
<g font-size="1.3" fill="#a90000">
<text x="79.3" y="101.5">2</text>
<text x="137.7" y="101.5">1</text>
<text x="186" y="96.4">102</text>
<text x="186" y="98.9">104</text>
<text x="186" y="101.5">106</text>
<text x="241.9" y="96.4">101</text>
<text x="241.9" y="98.9">103</text>
<text x="241.9" y="101.5">105</text>
<text x="79.3" y="104">4</text>
<text x="79.3" y="106.5">6</text>
<text x="137.7" y="104">3</text>
<text x="137.7" y="106.5">5</text>
<text x="186" y="104">108</text>
<text x="186" y="106.5">110</text>
<text x="241.9" y="104">107</text>
<text x="241.9" y="106.5">109</text>
<text x="78.7" y="111.6">10</text>
<text x="79.3" y="109.1">8</text>
<text x="137.7" y="109.1">7</text>
<text x="137.7" y="111.6">9</text>
<text x="186" y="109.1">112</text>
<text x="186" y="111.6">114</text>
<text x="241.9" y="109.1">111</text>
<text x="241.9" y="111.6">113</text>
<text x="78.7" y="114.2">12</text>
<text x="78.7" y="116.7">14</text>
<text x="78.7" y="119.2">16</text>
<text x="137.1" y="114.2">11</text>
<text x="137.1" y="116.7">13</text>
<text x="137.1" y="119.2">15</text>
<text x="186" y="114.2">116</text>
<text x="186" y="116.7">118</text>
<text x="186" y="119.2">120</text>
<text x="241.9" y="114.2">115</text>
<text x="241.9" y="116.7">117</text>
<text x="241.9" y="119.2">119</text>
<text x="78.7" y="121.8">18</text>
<text x="78.7" y="124.3">20</text>
<text x="137.1" y="121.8">17</text>
<text x="137.1" y="124.3">19</text>
<text x="186" y="121.8">122</text>
<text x="186" y="124.3">124</text>
<text x="241.9" y="121.8">121</text>
<text x="241.9" y="124.3">123</text>
<text x="78.7" y="126.9">22</text>
<text x="78.7" y="129.4">24</text>
<text x="78.7" y="131.9">26</text>
<text x="137.1" y="126.9">21</text>
<text x="137.1" y="129.4">23</text>
<text x="137.1" y="131.9">25</text>
<text x="186" y="126.9">126</text>
<text x="186" y="129.4">128</text>
<text x="186" y="131.9">130</text>
<text x="241.9" y="126.9">125</text>
<text x="241.9" y="129.4">127</text>
<text x="241.9" y="131.9">129</text>
<text x="78.7" y="134.5">28</text>
<text x="78.7" y="137">30</text>
<text x="137.1" y="134.5">27</text>
<text x="137.1" y="137">29</text>
<text x="186" y="134.5">132</text>
<text x="186" y="137">134</text>
<text x="241.9" y="134.5">131</text>
<text x="241.9" y="137">133</text>
<text x="78.7" y="139.6">32</text>
<text x="78.7" y="142.1">34</text>
<text x="137.1" y="139.6">31</text>
<text x="137.1" y="142.1">33</text>
<text x="186" y="139.6">136</text>
<text x="186" y="142.1">138</text>
<text x="241.9" y="139.6">135</text>
<text x="241.9" y="142.1">137</text>
<text x="78.7" y="144.6">36</text>
<text x="78.7" y="147.2">38</text>
<text x="78.7" y="149.7">40</text>
<text x="137.1" y="144.6">35</text>
<text x="137.1" y="147.2">37</text>
<text x="137.1" y="149.7">39</text>
<text x="186" y="144.6">140</text>
<text x="186" y="147.2">142</text>
<text x="186" y="149.7">144</text>
<text x="241.9" y="144.6">139</text>
<text x="241.9" y="147.2">141</text>
<text x="241.9" y="149.7">143</text>
<text x="78.7" y="152.3">42</text>
<text x="78.7" y="154.8">44</text>
<text x="137.1" y="152.3">41</text>
<text x="137.1" y="154.8">43</text>
<text x="186" y="152.3">146</text>
<text x="186" y="154.8">148</text>
<text x="241.9" y="152.3">145</text>
<text x="241.9" y="154.8">147</text>
<text x="78.7" y="157.3">46</text>
<text x="78.7" y="159.9">48</text>
<text x="137.1" y="157.3">45</text>
<text x="137.1" y="159.9">47</text>
<text x="186" y="157.3">150</text>
<text x="186" y="159.9">152</text>
<text x="241.9" y="157.3">149</text>
<text x="241.9" y="159.9">151</text>
<text x="78.7" y="162.4">50</text>
<text x="78.7" y="165">52</text>
<text x="78.7" y="167.5">54</text>
<text x="137.1" y="162.4">49</text>
<text x="137.1" y="165">51</text>
<text x="137.1" y="167.5">53</text>
<text x="186" y="162.4">154</text>
<text x="186" y="165">156</text>
<text x="186" y="167.5">158</text>
<text x="241.9" y="162.4">153</text>
<text x="241.9" y="165">155</text>
<text x="241.9" y="167.5">157</text>
<text x="78.7" y="170">56</text>
<text x="78.7" y="172.6">58</text>
<text x="137.1" y="170">55</text>
<text x="137.1" y="172.6">57</text>
<text x="186" y="170">160</text>
<text x="186" y="172.6">162</text>
<text x="241.9" y="170">159</text>
<text x="241.9" y="172.6">161</text>
<text x="78.7" y="175.1">60</text>
<text x="78.7" y="177.7">62</text>
<text x="137.1" y="175.1">59</text>
<text x="137.1" y="177.7">61</text>
<text x="186" y="175.1">164</text>
<text x="186" y="177.7">166</text>
<text x="241.9" y="175.1">163</text>
<text x="241.9" y="177.7">165</text>
<text x="78.7" y="180.2">64</text>
<text x="78.7" y="182.7">66</text>
<text x="78.7" y="185.3">68</text>
<text x="137.1" y="180.2">63</text>
<text x="137.1" y="182.7">65</text>
<text x="137.1" y="185.3">67</text>
<text x="186" y="180.2">168</text>
<text x="186" y="182.7">170</text>
<text x="186" y="185.3">172</text>
<text x="241.9" y="180.2">167</text>
<text x="241.9" y="182.7">169</text>
<text x="241.9" y="185.3">171</text>
<text x="78.7" y="187.8">70</text>
<text x="78.7" y="190.4">72</text>
<text x="137.1" y="187.8">69</text>
<text x="137.1" y="190.4">71</text>
<text x="186" y="187.8">174</text>
<text x="186" y="190.4">176</text>
<text x="241.9" y="187.8">173</text>
<text x="241.9" y="190.4">175</text>
<text x="78.7" y="192.9">74</text>
<text x="78.7" y="195.4">76</text>
<text x="78.7" y="198">78</text>
<text x="137.1" y="192.9">73</text>
<text x="137.1" y="195.4">75</text>
<text x="137.1" y="198">77</text>
<text x="186" y="192.9">178</text>
<text x="186" y="195.4">180</text>
<text x="186" y="198">182</text>
<text x="241.9" y="192.9">177</text>
<text x="241.9" y="195.4">179</text>
<text x="241.9" y="198">181</text>
<text x="78.7" y="200.5">80</text>
<text x="78.7" y="203.1">82</text>
<text x="137.1" y="200.5">79</text>
<text x="137.1" y="203.1">81</text>
<text x="186" y="200.5">184</text>
<text x="186" y="203.1">186</text>
<text x="241.9" y="200.5">183</text>
<text x="241.9" y="203.1">185</text>
<text x="78.7" y="205.6">84</text>
<text x="78.7" y="208.1">86</text>
<text x="137.1" y="205.6">83</text>
<text x="137.1" y="208.1">85</text>
<text x="186" y="205.6">188</text>
<text x="186" y="208.1">190</text>
<text x="241.9" y="205.6">187</text>
<text x="241.9" y="208.1">189</text>
<text x="78.7" y="210.7">88</text>
<text x="78.7" y="213.2">90</text>
<text x="78.7" y="215.8">92</text>
<text x="137.1" y="210.7">87</text>
<text x="137.1" y="213.2">89</text>
<text x="137.1" y="215.8">91</text>
<text x="186" y="210.7">192</text>
<text x="186" y="213.2">194</text>
<text x="186" y="215.8">196</text>
<text x="241.9" y="210.7">191</text>
<text x="241.9" y="213.2">193</text>
<text x="241.9" y="215.8">195</text>
<text x="78.7" y="218.3">94</text>
<text x="78.7" y="220.8">96</text>
<text x="137.1" y="218.3">93</text>
<text x="137.1" y="220.8">95</text>
<text x="186" y="218.3">198</text>
<text x="186" y="220.8">200</text>
<text x="241.9" y="218.3">197</text>
<text x="241.9" y="220.8">199</text>
<text x="78.1" y="225.9">100</text>
<text x="78.7" y="223.4">98</text>
<text x="137.1" y="223.4">97</text>
<text x="137.1" y="225.9">99</text>
</g>
</svg>
